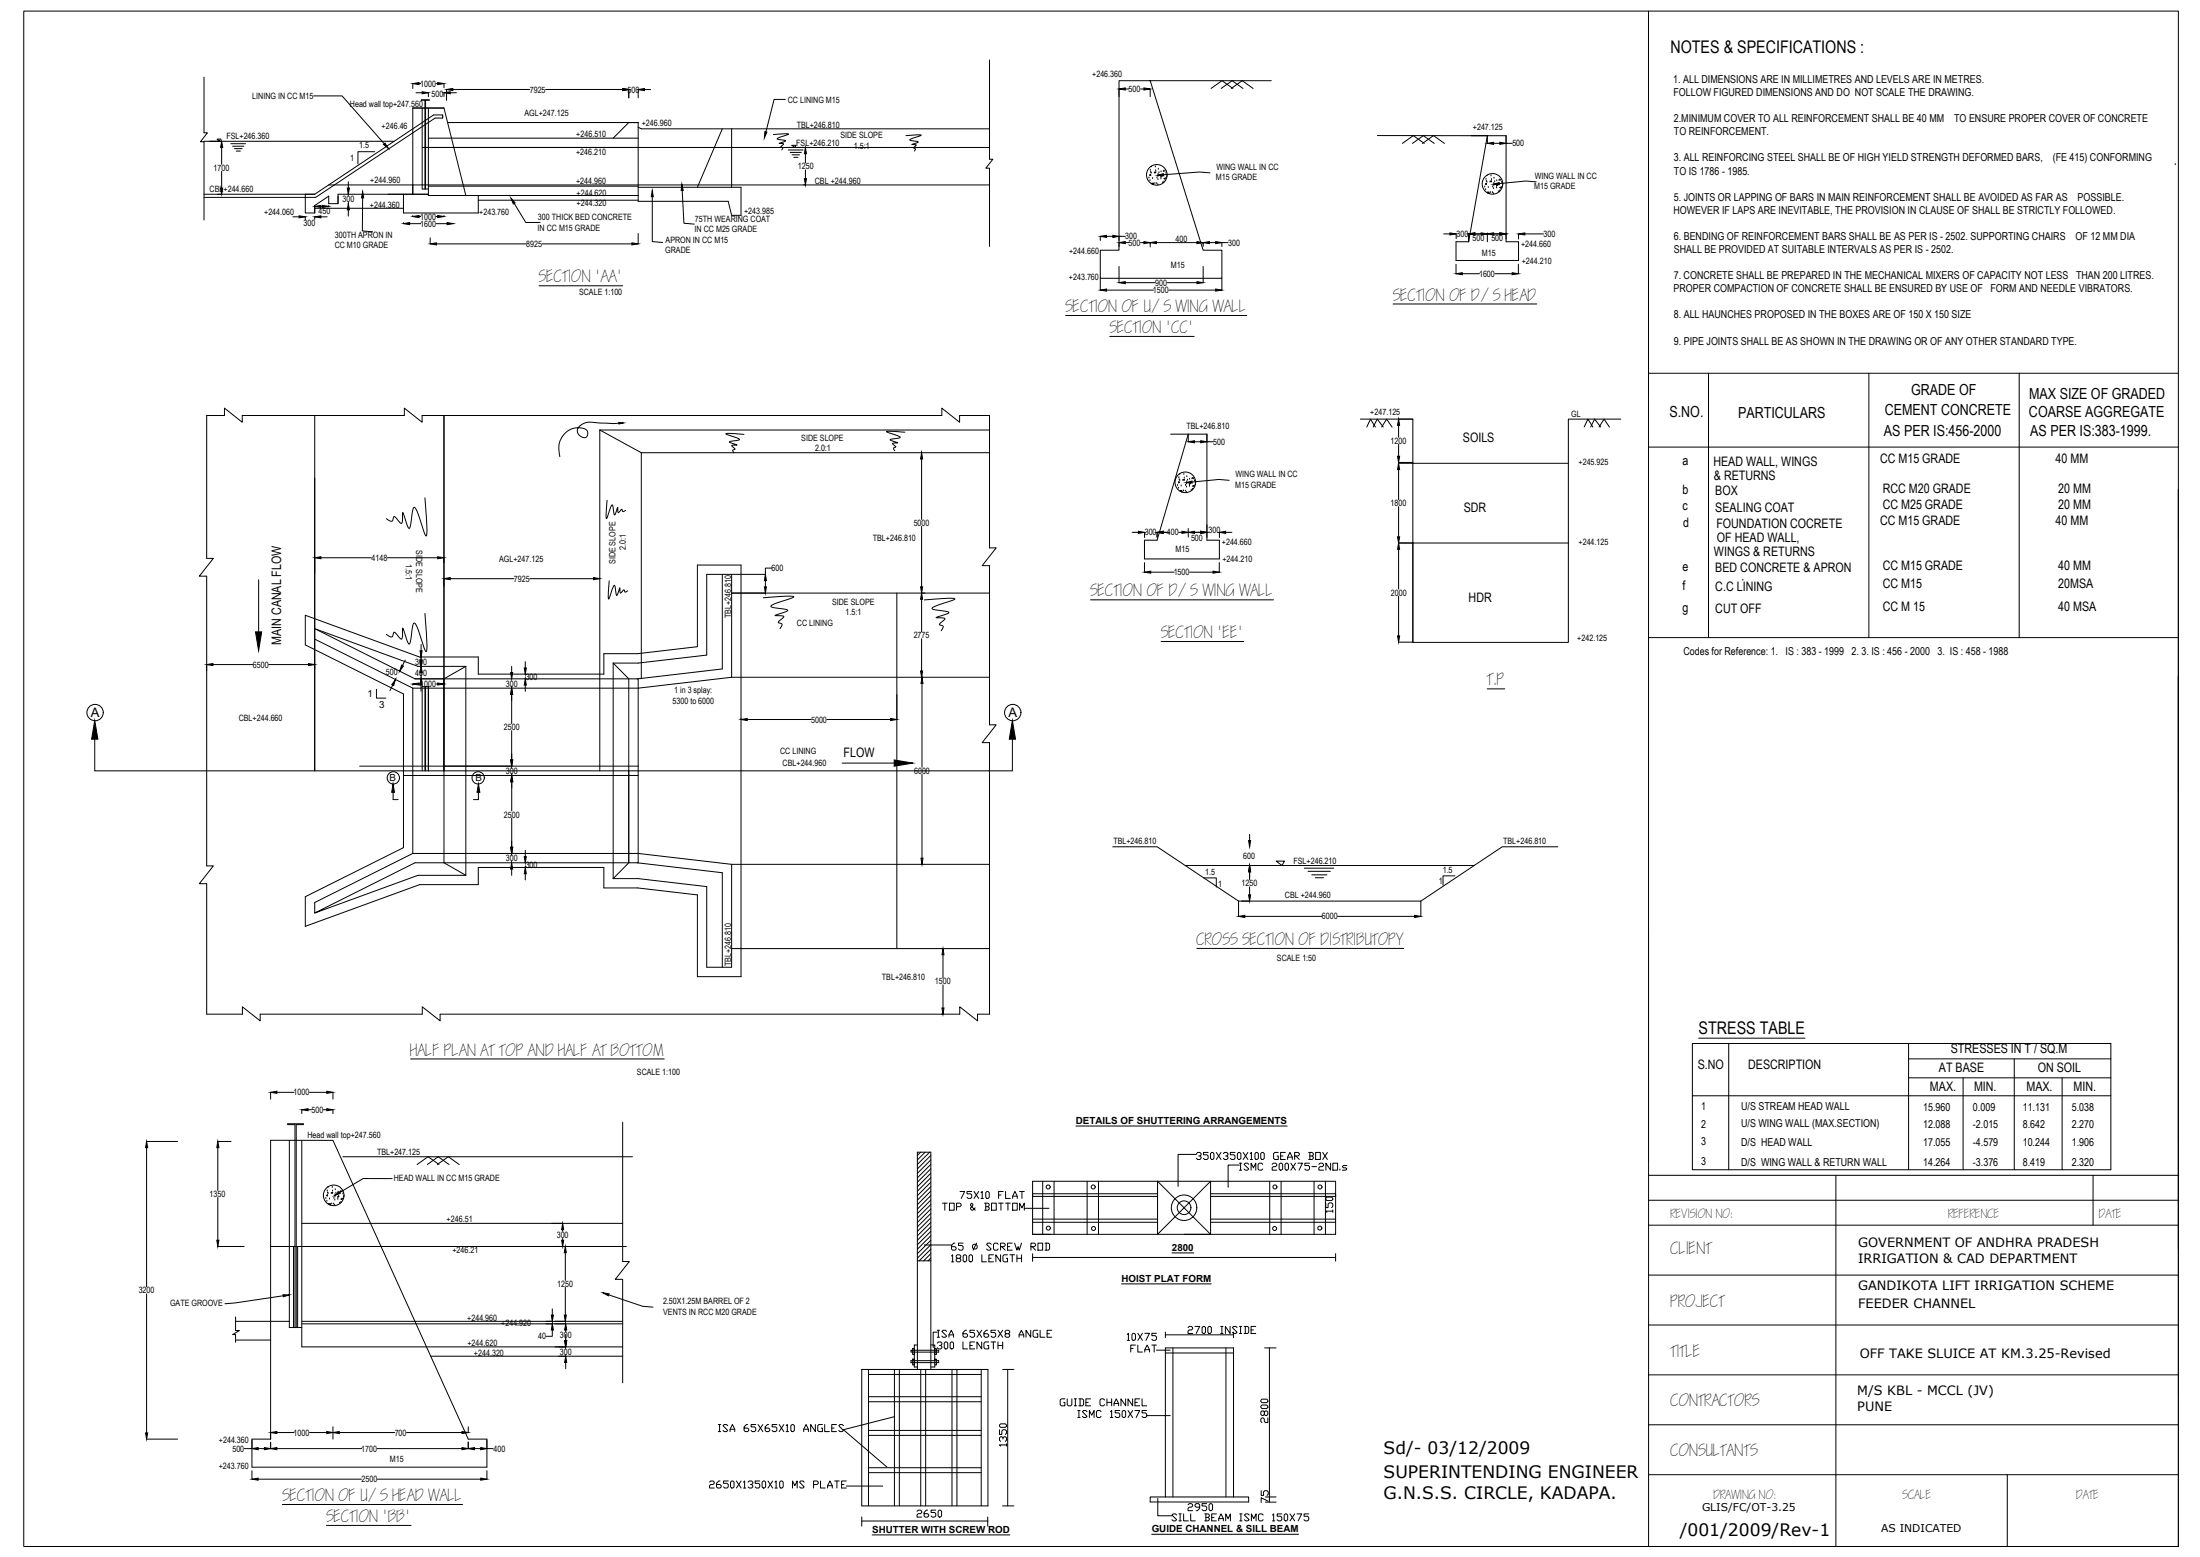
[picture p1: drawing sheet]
<svg xmlns="http://www.w3.org/2000/svg" width="1189mm" height="841mm" viewBox="0 0 1189 841" stroke-linecap="round" stroke-linejoin="round" font-family="sans-serif">
<!-- layer: main canal -->
<g fill="none" stroke="#000" stroke-width=".54">
<path d="M891 6v829M535 32v54h2l-4 5h2v42M110 42v30h2l-4 5h2v42M223 58h17M241 48v6M245 48h41M295 48h41M340 48v5M345 48v5M348 48h4M110 76h103M117 75h2l-1 1z"/>
<path d="M120 80v9M125 78h8M126 79h6M228 80h307M231 75h114M234 62l-64 43h-60M242 66h103M345 69l2 1h188M428 79h2v1zM120 93v9M127 80h4M128 82h2"/>
<path d="M178 100h357M202 82h-9v7M426 81h8M427 82h6M428 84h4M429 85h2M435 83v5M435 92v5M1175 89h.1M110 107h55M223 117h.1M226 117h1"/>
<path d="M236 117h1M240 117h.1M345 101h55M345 109h49M395 116h5M218 121h.1M221 121h6M232 128v4M236 121h6M236 132h48M245 121h.1M293 132h48"/>
<path d="M345 126v6M291 154h45M891 202h286M923 202v142M1010 202v142M1091 202v142M112 224h9v-4l10 8v-4h87v-4l10 8v-4h281v-4l10 8v-4h16v72h3l-7 10h4v86h3l-7 9h4v147h-7v3l-9-7v4h-281v3l-10-7v4h-87v3l-10-7v4h-19v-71h-4l7-9h-3v-157h-4l7-9h-3zM756 226h7M756 230v6M756 240v6M498 245h.1M498 248v33"/>
<path d="M756 250h7M756 254v16M891 241h286M230 269v8a30 30 0 0 1 0 12l-1-1-4-12a1.1 1.1 0 0 0 0-2 1.1 1.1 0 0 0-2 0l-2 11-1-1-2-7-1 6-4-4v1a1.4 1.4 0 0 1-1 1 1.4 1.4 0 0 1-1 1l-2-2M756 274v16M1177 264v571M498 284v33M756 297v21M756 293h7M140 313v28M170 301v9M173 301h28"/>
<path d="M209 301h28M240 301v3M240 313v4M243 313h35M286 313h35M324 313h.1M414 314v3M417 307h-3v3h-32M942 313h.1M230 331v8a30 30 0 0 1 0 13l-1-2-4-12a1.1 1.1 0 0 0 0-1 1.1 1.1 0 0 0-2 0l-2 11-1-2-2-7-1 6-4-3a1.4 1.4 0 0 1-1 2 1.4 1.4 0 0 1-1 0l-2-1M395 320h19M498 320h.1"/>
<path d="M498 324v17M498 320h2M756 322v21M115 359h22M145 359h22M170 359v2M498 345v17M756 347h7M891 344h286M485 375v14M498 366h.1M498 369v45"/>
<path d="M51 399v17h496v-17M400 389h.1M404 389h34M447 389h34M455 412h28M498 418v46M498 467h.1M509 512h1M510 516v12M377 528h23M510 532v12M222 572h137"/>
<circle cx="51" cy="385" r="4"/>
<circle cx="547" cy="385" r="4"/>
</g>
<!-- layer: head wall -->
<g fill="none" stroke="#000" stroke-width=".54">
<path d="M13 6h1164v829h-1164zM170 52h15l23 26M223 45v3M225 50h3M226 45h1M228 58v44h3M231 50v2M231 58v48h114M236 45h1M240 45v2M240 50v2M243 50h4"/>
<path d="M234 62h5v2h-4l-64 43h-6M239 62v2M340 66l-9 9M345 66h-5h5v43M390 70l-13 31M395 70v31M188 98v4M158 117h4M165 117v2M170 105h-5v10h5v-4M170 111v4M170 117v1"/>
<path d="M170 113h48M173 117h4M173 111h1M178 111h.1M183 106v4h-5v-4l-8 5M188 105h.1M188 110h.1M188 113v4M218 105v10h40v-9M223 105v-47h17l12 48M230 102v-48h-2h4h-2v48M231 101h114"/>
<path d="M231 105h-48v5M258 108h87M394 109l1 7M400 101v15M170 224v192M240 224v242l12 7M324 232h211M324 232v184M324 232l23 13M402 235l-10-1 8 3-6 2 4 1-3 1 2 2a.8 .8 0 0 0-1 0 .8 .8 0 0 0 0 1l1 1M489 233h-10l7 3-5 1 4 2-3 1 2 2a.8 .8 0 0 0-1 0 .8 .8 0 0 0 0 1h1M633 235h9"/>
<path d="M347 245h188M347 245v121M328 270v10l3-7 1 5 2-4v3l2-2a.8 .8 0 0 0 0 1 .8 .8 0 0 0 1 0h1M329 314v10l3-8 1 6 2-5v3l2-1a.8 .8 0 0 0 1 1 .8 .8 0 0 0 1 0v-1M382 310v44l-37 4h-14M390 310v51l-46 6M395 310v56M170 340l56 20h26M395 320h140M412 323l11-1h6l-12 5 1 1 8 2-7 2 5 1-3 3 2 1-1 3M485 320v192M500 324h3a36 36 0 0 1 13-1l-12 5a1.1 1.1 0 0 0 0 1 1.1 1.1 0 0 0 1 0l8 2-7 3h5l-3 3 2 1-1 3"/>
<path d="M170 345l53 27M227 355h31v9h68v-11h19l32-4v-44h23v223M228 355l-63-23v16l53 27v83l-53 26v16l62-22h31v-9h68v11h19l32 3v45M252 360v113M252 360l-12 7M331 358l9 9v99l-9 9M331 358v117M223 372v89M224 367h121v99h-121l-54 27 56-20h26M395 366h140M395 366l-50 6h-122M218 419h127"/>
<path d="M240 414h105M223 461l-53 26v6M223 461h122l50 6M344 466l46 5v51M395 467h140M395 467v55h-13v-43l-37-4h-14M395 512h140"/>
</g>
<!-- layer: main canal -->
<g fill="#000" stroke="#000" stroke-width=".54">
<path d="M241 48h4v1zM336 48h4l-4 1zM345 48h3v1zM120 76v4h-1zM435 80l1 3h-1zM435 97h1l-1 3zM119 102h1v3zM223 117l3-1v2zM237 116l3 1-3 1zM218 121l3-1v1zM232 132l4-1v1zM242 120l3 1h-3z"/>
<path d="M341 131l4 1h-4zM756 226v4h-1zM498 245l1 3h-2zM755 246h1v4zM756 250v4h-1zM755 290h1v3zM756 293v4h-1zM170 301h3v1zM237 301h3l-3 1zM240 313l3-1v1zM321 312l3 1h-3zM413 317h1v3z"/>
<path d="M414 310v4h-1zM497 317h2l-1 3zM498 320l1 4h-2zM112 359l3-1v2zM138 341h3l-1 10zM167 358l3 1-3 1zM755 343h1v4zM497 362h2l-1 4zM498 366l1 3h-1zM51 389l2 10h-3zM400 389l4-1v1zM481 388l4 1h-4z"/>
<path d="M547 389l2 10h-4zM483 410l10 2-10 2zM498 464h1l-1 3zM510 512v4h-1zM509 544h1v4z"/>
</g>
<!-- layer: head wall -->
<path d="M223 45h3v1zM228 50h3l-3 1zM237 45h3l-3 1zM240 50h3v1zM207 78l1-1 2 3zM162 117h3l-3 1zM170 117h3v1zM170 111h3v1zM174 111h4l-4 1zM188 110l1 3h-1zM188 102h1l-1 3z" fill="#000" stroke="#000" stroke-width=".54"/>
<!-- layer: walls -->
<g fill="#000" stroke="#000" stroke-width=".54">
<path d="M605 48l3-1v2zM618 47l4 1-4 1zM413 71h1l-1 3zM804 77h3v1zM810 77h4l-4 1zM625 95l4-1v1zM807 100l3-1v1zM196 104l1 3h-2zM276 107l2 3h-1zM352 103l1 3h-1zM368 100l1 3h-1zM595 128l3-1v1z"/>
<path d="M601 127l4 1h-4zM605 131l3-1v2zM618 130l4 1-4 1zM622 131l3-1v2zM647 130l3 1-3 1zM650 131l4-1v2zM657 130l3 1-3 1zM784 126h3l-3 1zM794 126h3v1zM800 126h4l-4 1zM804 126h3v1zM810 126h4l-4 1z"/>
<path d="M821 126h3v1zM595 157l3-1v1zM605 153l3-1v1zM647 152l3 1h-3zM657 156l3 1h-3zM787 148l3-1v1zM817 147l4 1h-4zM642 239l3-1v1zM649 238l3 1h-3zM641 261l3-1v1zM615 287l4 1h-4zM625 288l4-1v1z"/>
<path d="M639 287l3 1h-3zM642 288l3-1v1zM649 287l3 1h-3zM659 288l3-1v1zM618 309h4v1zM656 309h3l-3 1zM217 359l1 1-2 3zM227 357h1v3zM227 352h1v3zM214 367l-1 3h-1zM223 369h3v1zM228 367v3h-1z"/>
<path d="M228 360v3h-1zM237 369h3l-3 1zM276 363h1l-1 4zM276 372l1 3h-1zM283 361h1v3zM284 367v3h-1zM276 410h1l-1 4zM276 410h1v4zM212 423l1 5h-1zM259 423v5h-1zM277 419v3h-1zM276 458h1l-1 3z"/>
<path d="M276 458h1v3zM675 454h1l-1 3zM276 466l1 3h-1zM284 469v3h-1zM283 463h1v3zM675 468l1 3h-1zM669 495l4-1v2zM675 483h1l-1 4zM764 494l4 1-4 1zM146 590l4-1v2zM163 599h3v1zM177 599h3l-3 1z"/>
<path d="M177 589l3 1-3 1zM79 617l1 3h-1zM118 617v3h-1zM181 646l2-2 1 1zM117 670h1v3zM304 661l1 3h-1zM304 670h1l-1 3zM305 673l1 4h-1zM153 699h3l-3 1zM326 698l3 1v1zM298 710h1l-1 4zM298 715l1 3h-1z"/>
<path d="M305 710h1l-1 4zM306 715v3h-1zM305 724h1v4zM306 733v3h-1zM79 774h1l-1 3zM146 774l4-1v1zM177 773l3 1h-3zM180 774l3-1v1zM250 773l3 1h-3zM136 799l4-1v2zM136 782h4v1zM143 782h3l-3 1z"/>
<path d="M146 782h4v1zM250 782h3l-3 1zM253 782h3v1zM260 798l3 1-3 1zM260 782h3l-3 1z"/>
</g>
<g fill="none" stroke="#000" stroke-width=".54">
<path d="M424 54h-6l-4 17M605 44h17l28 91h10v15h-65v-15h10zM605 48v4M608 48h2M616 48h2M622 48v4M622 44h65M654 48l6-4 6 4M660 48l6-4 6 4M665 48l6-4 6 4M418 73l8-1-6 3 5 1-4 1 2 1-1 1 1 1-1 1M490 73h8l-6 3 4 1-3 1h2l-1 2h1l-1 2"/>
<path d="M744 73h60M758 77l6-4 6 4M763 77l6-4 6 4M769 77l6-4 6 4M795 73h19v58h7v10h-34v-10h7M804 73l-10 58M804 73v4M807 77h3M814 77h3M621 96h.1M621 98h.1M622 95h.1"/>
<path d="M622 92h.1M622 94v1h-1zM622 93h.1M622 99h.1M622 94h.1M622 90h.1M623 99v1M623 96h.1M623 99h.1M624 94h.1M624 93h1h-1zM624 99h.1"/>
<path d="M624 90h.1M625 92h.1M625 99h.1M625 96h.1M626 100h.1M626 97h.1M626 95h.1M626 94h.1M626 91h.1M626 93h.1M627 96h.1M627 97h.1"/>
<path d="M627 93h.1M628 95h-1zM628 99h.1M629 93h.1M629 98h.1M629 92h.1M629 96h1l-1 1zM630 93h.1M630 97h.1M630 94h.1M631 95h.1M654 93h-6l-19 1"/>
<path d="M803 100h.1M803 97h.1M803 99v1v-1zM803 98h.1M804 98h.1M804 95h-1M805 98h.1M805 98h1zM806 95h.1M806 97h.1M807 99h.1M807 96h.1"/>
<path d="M808 98h.1M809 98h.1M809 100h.1M810 97h.1M811 97h.1M812 99h.1M830 98h-5l-15 1M196 107v18h5M278 110l6 10h8M352 106v24l6 1M369 103l1 18h5M802 101h.1"/>
<path d="M803 102h.1M804 104h.1M804 104h1h-1M804 101h.1M806 104h.1M807 104h.1M807 101h.1M807 105h.1M807 102h.1M807 100h.1M809 101h.1M809 102h.1"/>
<path d="M810 104h.1M810 103h.1M810 101h1v1zM811 101h.1M812 100h.1M595 128v2M598 128h3M605 131v2M608 128h-3v2M608 131h2M616 131h2M622 131v2"/>
<path d="M625 131h22M650 131v2M654 131h3M664 131h-4v2M780 126h4M787 126v3M794 126v5M797 126h3M804 126h.1M804 126v5M807 126h3M814 126h.1"/>
<path d="M821 126v3M824 126h10M595 150v7M598 157h25M605 144v9M608 153h16M631 153h16M632 157h25M650 144v9M660 150v7M787 143v5M790 148h10"/>
<path d="M808 148h9M821 143v5M576 170h98M753 164h77M600 182h45M642 235h10v57h7v10h-41v-10h7zM642 235v4M645 239h4M652 239h4M637 258h.1M637 259h.1M638 260h.1"/>
<path d="M638 256h-1M639 260h.1M639 259h1zM640 256h.1M640 258h.1M641 257h.1M642 259h.1M643 259h.1M644 259h.1M644 258h.1M645 259h.1M646 260h.1"/>
<path d="M664 259h-5l-15 1M636 262h.1M637 264h.1M637 261h.1M637 260v1zM638 265h.1M638 266l1-1v1h-1M638 262h.1M638 266h.1M640 265h.1M641 265h.1M641 262h.1"/>
<path d="M641 266h.1M641 263h.1M641 261h.1M641 260h.1M643 262h.1M643 263h.1M643 261h.1M644 265h.1M644 264h.1M644 262h1v1zM645 263h.1M646 261h.1"/>
<path d="M612 288h3M619 288v2M625 288v2M629 288h3M637 288h2M642 285v5M645 288h4M659 288v2M662 288h4M618 304v5M622 309h13M643 309h13"/>
<path d="M659 304v5M170 340l54 27M589 324h99M219 357l-2 3M228 360h.1M228 355h.1M228 353v4M228 348v4M276 360v3M284 357v4M627 347h45M212 370l-1 3"/>
<path d="M214 367h.1M216 363h.1M223 369v1M226 369h1M228 367h.1M228 370v3M228 363v4M230 371v45M231 371h-3v45M236 369h1M240 368v1M276 372h.1"/>
<path d="M276 367h.1M276 375v16M284 367h.1M284 364h.1M284 370v3M804 372h9M276 395v15M194 414h82M231 416v-45v45M277 419h.1M277 414h.1M277 407v3"/>
<path d="M212 428v4h3M259 428v4h-3M277 422v16M276 454v4M277 442v16M284 459v4M601 457h24l44 30h99M675 457h.1M675 451v3M842 457h-30l-44 30M276 461h.1M276 466h.1"/>
<path d="M276 469v4M277 461h.1M284 466h.1M284 469h.1M284 472v3M640 468h157M650 474h7v5M675 471v4M675 479v4M690 465h4l-1 3zM705 469h16M707 471h12"/>
<path d="M709 473h8M711 474h4M786 473h-6v5M669 487v8M671 487h4M673 495h41M723 495h41M768 487v8M647 512h112M146 590v4M150 590h9M163 599v3"/>
<path d="M166 599h2M167 590h10M175 599h2M180 590v4M180 599v3M79 617h17M79 620v75M118 617h7M118 620v23M146 616h34l73 161h10v16h-127v-16h10zM156 616v101h7M163 616v112h173"/>
<path d="M336 606v75h4l-7 10h3v56M185 625h157M212 637h-16l-12 7M231 629l6-4 6 4M231 625l-6 4M231 625l6 4M236 629l6-4 6 4M118 647v23M176 647h.1M177 649h.1M177 646h.1M177 643h.1"/>
<path d="M177 645v1zM177 644h.1M177 645h.1M177 650h1v1M177 641h.1M178 651v-1l1 1h-1M178 648h.1M178 651h.1M179 645h.1M179 644h1v1zM179 650h.1M180 641h.1"/>
<path d="M180 643h.1M180 650h.1M180 647h.1M181 651h.1M181 648h.1M181 647h.1M181 645h.1M181 643h.1M183 647h.1M183 648h.1M183 644h.1M183 646h.1"/>
<path d="M184 650h.1M184 644h.1M184 648l1-1v1zM185 644h.1M185 648h.1M185 645h.1M186 647h.1M118 673h14M146 673h192M159 673v44M161 673v44M163 661h173"/>
<path d="M304 664v1M304 669v1M305 677v15M79 699v75M153 700l-31 4M305 695v15M329 699l18 7h6M127 711v8h2l-3 2h1v4M127 714h29M159 717v-110h-3h8h-4v110M163 715h173M163 714h173"/>
<path d="M298 718v4h-3M298 707v3M306 718v1M127 724h19M233 733h103M306 721v3M306 736v3M79 777h17M146 779v3M150 774h9M167 774h10M180 771v6"/>
<path d="M183 774h30M220 774h30M253 771v3M253 779v3M132 782h4M136 794v5M140 782h3M140 799h55M150 782h45M204 782h46M204 799h56M256 782h4"/>
<path d="M263 794v5M263 782h4M153 813h97M176 824h46"/>
<circle cx="625" cy="94" r="6"/>
<circle cx="807" cy="99" r="6"/>
<circle cx="641" cy="261" r="6"/>
<circle cx="213" cy="420" r="3"/>
<circle cx="258" cy="420" r="3"/>
<circle cx="180" cy="646" r="6"/>
</g>
<!-- layer: 0 -->
<g fill="none" stroke="#000" stroke-width=".54">
<path d="M735 226h28v121h85v-121h28M739 231l2-5 2 5M742 231l2-5 3 5M747 231l2-5 3 5M856 231l2-5 3 5M860 231l2-5 3 5M864 231l3-5 3 5M763 250h85M763 293v54M763 293h.1M763 293h85M764 293h-1"/>
<path d="M203 372v5h6M915 564h226v68h-226zM918 561h57M934 564v68M1031 572h110M1031 564v68M1088 572v60M915 592h226M1031 582h110M1061 582v50M1114 582v50M581 608h115"/>
<path d="M498 622l-2 2M500 622l-4 5M502 622l-6 7M503 624l-7 7M503 627l-7 7M503 629l-7 7M503 631l-7 8M503 634l-7 7M503 636l-7 7M503 639l-7 7M558 638h164v29h-164zM563 638v29"/>
<path d="M570 638v29M587 638v29M594 638v29M626 638v29l28-29v29zM647 624h-10v17M670 629h-6v12M686 638v29M692 638v29M710 638v29M716 638v29M891 635h286M992 635v200"/>
<path d="M1131 635v27M503 641l-7 7M503 643l-7 8M503 646l-7 7M503 648l-7 8M503 651l-7 7M503 653l-7 7M503 655l-7 8M503 658l-7 7M509 650h3M511 650v4M513 650h3v4h-3z"/>
<path d="M517 652h2v-1v-1h-2v4M519 644h2l-2 3M525 644h-2v1h1h1v2h-1h-1M526 644l3 3M527 652l-1 2-2-1 2-2-1-1-1 1 3 3M529 644l-3 3M530 644h1v3M530 647h1M532 650h2l1 1-1 1M533 644h2v3h-1h-1zM533 652h1l1 1-1 1h-2M533 650v4"/>
<path d="M536 650h2v4h-2zM540 645h1M540 650h2M541 650v4M542 644h-2v3M543 644v3h3M543 650h3M545 650v4M547 647l1-3 2 3M547 650h3v4h-3zM547 646h3M551 654v-4l1 2 2-2v4"/>
<path d="M551 644h3M552 644v3M554 653h13M558 659h68M558 646h68M558 645h68M654 659h68M654 646h68M654 645h68M891 648h286M499 672h15M503 660l-7 8"/>
<path d="M503 663l-7 7M503 665l-7 7M503 667l-7 8M503 670l-7 7M503 672l-7 8M503 675l-6 6M503 677l-4 4M503 680l-1 1M514 678h1v4M516 671l-2 2v2h1h1h1l-1-2h-2M517 680v-1v-1h2v1v1h-2v1v1h2v-1v-1M520 671h-2v2h2v2h-2"/>
<path d="M520 678h1h1v3v1l-2-1zM524 678h2v3l-1 1-1-1zM526 673l1-1 1 1v1l-2 1v-1zM528 671l-2 4M531 678v4h2M534 680h2M536 672l-1-1-2 1 3 3h-1h-2M537 678h-3v4h3M539 672v-1h-1l-1 1v3h1h1M541 673h2v-1v-1h-2v4M541 678v4l-3-4v4M541 673l2 2"/>
<path d="M544 678h-1h-1v3l1 1h1v-2M544 673h2M546 678h2M547 671h-3v4h3M547 678v4M548 671l2 4v-2l1 2 1-4M550 680h2M550 678v4M552 678v4M557 673h2l1-1-1-1h-2v4M558 673l2 2M558 677v4"/>
<path d="M558 679h164M558 660h68M561 671h2v4h-2zM565 671h2v1v3h-2M565 671v4M633 677h12M654 660h68M722 677v4M891 662h286M496 681h7M514 682h1M606 693h49"/>
<path d="M891 689h286M506 720h-2v8M506 719h2M507 719v3M512 719h-1h-2l3 3h-1h-1h-1M522 719l-2 1v2h1h1h1l-1-2h-2M527 719h-3v1h2h1v2h-1h-1h-1M528 719l2 3M530 719l-2 3M534 719l-2 1v2h2v-1v-1h-2M538 719h-2v1h1h1v2h-1h-1M539 719l3 3"/>
<path d="M542 719l-3 3M557 719v3l-3-3v3M561 719h-2h-1v3h1h2v-2h-1M562 719v3h3M568 719h-2v3h2M630 720v3M891 716h286M466 740h68v73h-68zM469 740v73M483 740v73M486 740v73M492 729h15v1h-15z"/>
<path d="M492 735h15v1h-15zM493 734h1v3h-1zM493 728h1v4h-1zM496 727h-2v11h2M496 740v-118h7v118M498 740v73M500 740v73M503 727h2v7M505 734h1v3h-1zM505 728h1v4h-1zM505 737v1h-2M506 725h1h1h1v1l-1 1"/>
<path d="M506 722h2M508 727h1l-1 2h-1l-1-1M510 725h1h1v3v1l-2-1zM513 722v-1l1-2 1 3M513 721h2M513 725h1h1v3v1l-2-1zM514 740v73M517 740v73M520 725v4h3M524 727h1M527 725h-3v4h3M530 740v73"/>
<path d="M530 725v4l-2-4v4M534 725h-2v3v1h2v-2M536 725h2M537 725v4M539 727h3M539 725v4M542 740h6M542 725v4M544 720h-1l1-1h2l-1 1h-1l-1 1 1 1h1h1l-1-2M545 740v73M551 722v-1l1-2 1 2v1M551 721h2"/>
<path d="M566 720h1M609 721l1-1v4M609 724h1M611 728h1M612 721v-1l2 1v2l-1 1-1-1zM614 727h-3v3M615 727v3h2M615 720l2 4M617 720l-2 4M619 720h2l-2 4M619 730v-1l1-2 1 2v1M619 729h2"/>
<path d="M622 727h3M624 727v3M625 720h-3v1h2l1 1v1l-1 1-2-1M625 729h7M630 731h37M630 721h37M634 728v81M662 728v81M683 728h7M686 728v83M469 754h61M469 757h61"/>
<path d="M469 742h61M575 756h-1h-1v3h1h1v-2M577 756v3h2v-3M580 756h2M580 759h2M581 756v3M583 756h2h1v3h-1h-2M584 756v3M587 757h1M589 756h-2v3h2M597 756h-1h-1h-1v3h1h1h1M598 757h3"/>
<path d="M598 756v3M601 756v3M602 759l1-3 1 2v1M602 758h2M608 756v3l-2-3v3M612 756v3l-2-3v3M613 757h2M616 756h-3v3h3M617 756v3h3M891 743h286M469 775h61M469 773h61"/>
<path d="M483 765l-27 7 23 20M582 762h2M582 766h2M583 762v4M587 763v-1l-2 1 2 2v1l-2-1M589 766v-4l1 2 1-2v4M595 763l-1-1h-1v1v2v1l2-1M600 763l1-1v4M600 766h1M605 762h-2v1h1l1 1v1l-1 1-1-1M606 763l1-1 1 1v2v1l-2-1zM610 762l2 4"/>
<path d="M612 762l-2 4M613 762h3l-2 4M620 762h-3v1h2l1 1v1l-1 1-2-1M620 765h12M891 770h286M469 793h61M469 795h61M891 797h286M1085 797v38M457 803h20M466 819v5M534 819v5"/>
<path d="M542 813h6M626 809v10h7M630 809h-8v2h53v-2h-8M630 809v-81h37v81M630 809h37M684 811h6M684 809h6M466 822h68M471 829h75M622 829h80"/>
<circle cx="566" cy="641" r="1.1"/>
<circle cx="591" cy="641" r="1.1"/>
<circle cx="640" cy="652" r="7"/>
<circle cx="640" cy="652" r="4"/>
<circle cx="689" cy="641" r="1.1"/>
<circle cx="713" cy="641" r="1.1"/>
<circle cx="566" cy="663" r="1.1"/>
<circle cx="591" cy="664" r="1.1"/>
<circle cx="689" cy="664" r="1.1"/>
<circle cx="713" cy="663" r="1.1"/>
</g>
<!-- layer: GL -->
<path d="M334 228h3l-3 1z" fill="#000" stroke="#000" stroke-width=".54"/>
<path d="M334 229h-9a13 13 0 0 0-11 1 3 3 0 0 0-1 4 3 3 0 0 0 4 2 3 3 0 0 0 0-3 3 3 0 0 0-3-2 11 11 0 0 0-11 16" fill="none" stroke="#000" stroke-width=".54"/>
<g font-size="9.4">
<text x="903" y="29">NOTES &amp; SPECIFICATIONS :</text>
<text x="918" y="559">STRESS TABLE</text>
</g>
<g font-size="9.3">
<text x="748" y="785">Sd/- 03/12/2009</text>
<text x="748" y="798">SUPERINTENDING ENGINEER</text>
<text x="748" y="810">G.N.S.S. CIRCLE, KADAPA.</text>
<text x="908" y="830">/001/2009/Rev-1</text>
</g>
<g font-size="8.4">
<text x="291" y="153">SECTION 'AA'</text>
<text x="753" y="162">SECTION OF D/S HEAD</text>
<text x="576" y="169">SECTION OF U/S WING WALL</text>
<text x="600" y="180">SECTION 'CC'</text>
<text x="589" y="322">SECTION OF D/S WING WALL</text>
<text x="627" y="345">SECTION 'EE'</text>
<text x="804" y="370">T.P</text>
<text x="647" y="510">CROSS SECTION OF DISTRIBUTOPY</text>
<text x="222" y="570">HALF PLAN AT TOP AND HALF AT BOTTOM</text>
<text x="903" y="678">CLIENT</text>
<text x="903" y="706">PROJECT</text>
<text x="903" y="733">TITLE</text>
<text x="903" y="760">CONTRACTORS</text>
<text x="903" y="787">CONSULTANTS</text>
<text x="153" y="811">SECTION OF U/S HEAD WALL</text>
<text x="176" y="822">SECTION 'BB'</text>
</g>
<g font-size="8.2">
<text x="1033" y="213">GRADE OF</text>
<text x="1097" y="215">MAX SIZE OF GRADED</text>
<text x="902" y="225">S.NO.</text>
<text x="939" y="226">PARTICULARS</text>
<text x="1019" y="224">CEMENT CONCRETE</text>
<text x="1096" y="225">COARSE AGGREGATE</text>
<text x="1018" y="235">AS PER IS:456-2000</text>
<text x="1097" y="235">AS PER IS:383-1999.</text>
</g>
<g font-size="7.5">
<text x="646" y="628">350X350X100 GEAR BOX</text>
<text x="669" y="633">ISMC 200X75-2NO.s</text>
<text x="721" y="656" transform="rotate(-90 721 656)">150</text>
<text x="641" y="721">2700 INSIDE</text>
<text x="687" y="770" transform="rotate(-90 687 770)">2800</text>
<text x="545" y="782" transform="rotate(-90 545 782)">1350</text>
<text x="382" y="805">2650X1350X10 MS PLATE</text>
<text x="687" y="813" transform="rotate(-90 687 813)">75</text>
<text x="641" y="817">2950</text>
<text x="633" y="823">SILL BEAM ISMC 150X75</text>
</g>
<g font-size="7.1">
<text x="791" y="239">SOILS</text>
<text x="909" y="251">a</text>
<text x="926" y="252">HEAD WALL, WINGS</text>
<text x="1016" y="250">CC M15 GRADE</text>
<text x="1111" y="250">40 MM</text>
<text x="926" y="259">&amp; RETURNS</text>
<text x="909" y="267">b</text>
<text x="927" y="267">BOX</text>
<text x="1017" y="266">RCC M20 GRADE</text>
<text x="1112" y="266">20 MM</text>
<text x="909" y="276">c</text>
<text x="1017" y="275">CC M25 GRADE</text>
<text x="1112" y="275">20 MM</text>
<text x="791" y="277">SDR</text>
<text x="927" y="276">SEALING COAT</text>
<text x="910" y="285">d</text>
<text x="927" y="285">FOUNDATION COCRETE</text>
<text x="1016" y="284">CC M15 GRADE</text>
<text x="1111" y="284">40 MM</text>
<text x="928" y="293">OF HEAD WALL,</text>
<text x="926" y="300">WINGS &amp; RETURNS</text>
<text x="909" y="309">e</text>
<text x="927" y="309">BED CONCRETE &amp; APRON</text>
<text x="1017" y="308">CC M15 GRADE</text>
<text x="1112" y="308">40 MM</text>
<text x="1017" y="318">CC M15</text>
<text x="1112" y="318">20MSA</text>
<text x="909" y="319">f</text>
<text x="927" y="319">C.C LINING</text>
<text x="794" y="325">HDR</text>
<text x="1017" y="330">CC M 15</text>
<text x="1112" y="330">40 MSA</text>
<text x="909" y="331">g</text>
<text x="927" y="331">CUT OFF</text>
<text x="152" y="348" transform="rotate(-90 152 348)">MAIN CANAL FLOW</text>
<text x="49" y="387">A</text>
<text x="545" y="387">A</text>
<text x="456" y="409">FLOW</text>
<text x="1054" y="569">STRESSES IN T / SQ.M</text>
<text x="917" y="577">S.NO</text>
<text x="945" y="577">DESCRIPTION</text>
<text x="1048" y="579">AT BASE</text>
<text x="1101" y="579">ON SOIL</text>
<text x="1043" y="589">MAX.</text>
<text x="1067" y="589">MIN.</text>
<text x="1095" y="589">MAX.</text>
<text x="1120" y="589">MIN.</text>
<text x="387" y="774">ISA 65X65X10 ANGLES</text>
<text x="495" y="821">2650</text>
</g>
<g font-size="7">
<text x="1004" y="674">GOVERNMENT OF ANDHRA PRADESH</text>
<text x="1004" y="682">IRRIGATION &amp; CAD DEPARTMENT</text>
<text x="1004" y="697">GANDIKOTA LIFT IRRIGATION SCHEME</text>
<text x="1004" y="706">FEEDER CHANNEL</text>
<text x="1005" y="733">OFF TAKE SLUICE AT KM.3.25-Revised</text>
<text x="1004" y="753">M/S KBL - MCCL (JV)</text>
<text x="1004" y="762">PUNE</text>
</g>
<g font-size="6.3">
<text x="903" y="658">REVISION NO:</text>
<text x="1053" y="658">REFERENCE</text>
<text x="1134" y="658">DATE</text>
<text x="926" y="809">DRAWING NO:</text>
<text x="1028" y="809">SCALE</text>
<text x="1122" y="809">DATE</text>
</g>
<g font-size="5.9">
<text x="904" y="45">1. ALL DIMENSIONS ARE IN MILLIMETRES AND LEVELS ARE IN METRES.</text>
<text x="904" y="52">FOLLOW FIGURED DIMENSIONS AND DO NOT SCALE THE DRAWING.</text>
<text x="905" y="66">2.MINIMUM COVER TO ALL REINFORCEMENT SHALL BE 40 MM</text>
<text x="1056" y="66">TO ENSURE PROPER COVER OF CONCRETE</text>
<text x="905" y="73">TO REINFORCEMENT.</text>
<text x="905" y="87">3. ALL REINFORCING STEEL SHALL BE OF HIGH YIELD STRENGTH DEFORMED BARS,</text>
<text x="1109" y="87">(FE 415) CONFORMING</text>
<text x="905" y="94">TO IS 1786 - 1985.</text>
<text x="905" y="108">5. JOINTS OR LAPPING OF BARS IN MAIN REINFORCEMENT SHALL BE AVOIDED AS FAR AS</text>
<text x="1123" y="108">POSSIBLE.</text>
<text x="904" y="116">HOWEVER IF LAPS ARE INEVITABLE, THE PROVISION IN CLAUSE OF SHALL BE STRICTLY FOLLOWED.</text>
<text x="905" y="130">6. BENDING OF REINFORCEMENT BARS SHALL BE AS PER IS - 2502. SUPPORTING CHAIRS</text>
<text x="1122" y="130">OF 12 MM DIA</text>
<text x="904" y="137">SHALL BE PROVIDED AT SUITABLE INTERVALS AS PER IS - 2502.</text>
<text x="904" y="151">7. CONCRETE SHALL BE PREPARED IN THE MECHANICAL MIXERS OF CAPACITY NOT LESS THAN 200 LITRES.</text>
<text x="904" y="158">PROPER COMPACTION OF CONCRETE SHALL BE ENSURED BY USE OF FORM AND NEEDLE VIBRATORS.</text>
<text x="905" y="172">8. ALL HAUNCHES PROPOSED IN THE BOXES ARE OF 150 X 150 SIZE</text>
<text x="905" y="186">9. PIPE JOINTS SHALL BE AS SHOWN IN THE DRAWING OR OF ANY OTHER STANDARD TYPE.</text>
<text x="910" y="354">Codes for Reference: 1. IS : 383 - 1999 2. 3. IS : 456 - 2000 3. IS : 458 - 1988</text>
<text x="919" y="599">1</text>
<text x="941" y="599">U/S STREAM HEAD WALL</text>
<text x="1039" y="600">15.960</text>
<text x="1066" y="600">0.009</text>
<text x="1093" y="600">11.131</text>
<text x="1120" y="600">5.038</text>
<text x="919" y="609">2</text>
<text x="941" y="608">U/S WING WALL (MAX.SECTION)</text>
<text x="1039" y="609">12.088</text>
<text x="1066" y="609">-2.015</text>
<text x="1093" y="609">8.642</text>
<text x="1120" y="609">2.270</text>
<text x="919" y="618">3</text>
<text x="941" y="619">D/S HEAD WALL</text>
<text x="1039" y="619">17.055</text>
<text x="1066" y="619">-4.579</text>
<text x="1093" y="619">10.244</text>
<text x="1120" y="619">1.906</text>
<text x="919" y="629">3</text>
<text x="941" y="630">D/S WING WALL &amp; RETURN WALL</text>
<text x="1039" y="630">14.264</text>
<text x="1066" y="630">-3.376</text>
<text x="1093" y="630">8.419</text>
<text x="1120" y="630">2.320</text>
</g>
<g font-size="5.8">
<text x="920" y="816">GLIS/FC/OT-3.25</text>
<text x="1017" y="828">AS INDICATED</text>
</g>
<g font-size="5.3">
<text x="199" y="377">1</text>
<text x="205" y="383">3</text>
<text x="210" y="422">B</text>
<text x="257" y="422">B</text>
<text x="581" y="607">DETAILS OF SHUTTERING ARRANGEMENTS</text>
<text x="633" y="676">2800</text>
<text x="606" y="692">HOIST PLAT FORM</text>
<text x="471" y="828">SHUTTER WITH SCREW ROD</text>
<text x="622" y="828">GUIDE CHANNEL &amp; SILL BEAM</text>
</g>
<g font-size="4.7">
<text x="590" y="41">+246.360</text>
<text x="227" y="47">1000</text>
<text x="136" y="53">LINING IN CC M15</text>
<text x="233" y="52">500</text>
<text x="286" y="50">7925</text>
<text x="339" y="50">500</text>
<text x="610" y="50">500</text>
<text x="189" y="58">Head wall top+247.560</text>
<text x="426" y="55">CC LINING M15</text>
<text x="283" y="63">AGL+247.125</text>
<text x="206" y="70">+246.46</text>
<text x="347" y="68">+246.960</text>
<text x="431" y="69">TBL+246.810</text>
<text x="796" y="70">+247.125</text>
<text x="122" y="75">FSL+246.360</text>
<text x="311" y="74">+246.510</text>
<text x="454" y="75">SIDE SLOPE</text>
<text x="194" y="80">1.5</text>
<text x="311" y="84">+246.210</text>
<text x="430" y="79">FSL+246.210</text>
<text x="461" y="80">1.5:1</text>
<text x="817" y="79">500</text>
<text x="189" y="87">1</text>
<text x="115" y="92">1700</text>
<text x="431" y="92">1250</text>
<text x="657" y="92">WING WALL IN CC</text>
<text x="200" y="99">+244.960</text>
<text x="311" y="99">+244.960</text>
<text x="440" y="99">CBL +244.960</text>
<text x="657" y="97">M15 GRADE</text>
<text x="829" y="97">WING WALL IN CC</text>
<text x="113" y="104">CBL+244.660</text>
<text x="312" y="106">+244.620</text>
<text x="829" y="102">M15 GRADE</text>
<text x="185" y="109">300</text>
<text x="200" y="113">+244.360</text>
<text x="312" y="112">+244.320</text>
<text x="143" y="116">+244.060</text>
<text x="172" y="115">450</text>
<text x="227" y="119">1000</text>
<text x="259" y="116">+243.760</text>
<text x="291" y="119">300 THICK BED CONCRETE</text>
<text x="376" y="120">75TH WEARING COAT</text>
<text x="402" y="116">+243.985</text>
<text x="164" y="122">300</text>
<text x="227" y="122">1600</text>
<text x="291" y="125">IN CC M15 GRADE</text>
<text x="375" y="125">IN CC M25 GRADE</text>
<text x="181" y="129">300TH APRON IN</text>
<text x="360" y="131">APRON IN CC M15</text>
<text x="608" y="129">300</text>
<text x="635" y="131">400</text>
<text x="787" y="128">300</text>
<text x="796" y="130">500</text>
<text x="806" y="130">500</text>
<text x="834" y="128">300</text>
<text x="181" y="134">CC M10 GRADE</text>
<text x="284" y="133">8925</text>
<text x="359" y="137">GRADE</text>
<text x="578" y="137">+244.660</text>
<text x="610" y="133">500</text>
<text x="664" y="133">300</text>
<text x="822" y="133">+244.660</text>
<text x="801" y="138">M15</text>
<text x="822" y="142">+244.210</text>
<text x="633" y="145">M15</text>
<text x="799" y="150">1600</text>
<text x="578" y="151">+243.760</text>
<text x="624" y="154">900</text>
<text x="313" y="160">SCALE 1:100</text>
<text x="623" y="158">1500</text>
<text x="741" y="224">+247.125</text>
<text x="849" y="225">GL</text>
<text x="641" y="232">TBL+246.810</text>
<text x="433" y="238">SIDE SLOPE</text>
<text x="751" y="240">1200</text>
<text x="440" y="244">2.0:1</text>
<text x="656" y="240">500</text>
<text x="853" y="251">+245.925</text>
<text x="668" y="258">WING WALL IN CC</text>
<text x="667" y="263">M15 GRADE</text>
<text x="751" y="273">1800</text>
<text x="494" y="284">5000</text>
<text x="653" y="288">300</text>
<text x="472" y="292">TBL+246.810</text>
<text x="619" y="289">300</text>
<text x="631" y="289">400</text>
<text x="644" y="292">500</text>
<text x="225" y="297" transform="rotate(90 225 297)">SIDE SLOPE</text>
<text x="338" y="297" transform="rotate(-90 338 297)">2.0:1</text>
<text x="635" y="298">M15</text>
<text x="660" y="294">+244.660</text>
<text x="853" y="295">+244.125</text>
<text x="201" y="303">4148</text>
<text x="219" y="305" transform="rotate(90 219 305)">1.5:1</text>
<text x="270" y="304">AGL+247.125</text>
<text x="333" y="305" transform="rotate(-90 333 305)">SIDE SLOPE</text>
<text x="661" y="304">+244.210</text>
<text x="417" y="309">600</text>
<text x="634" y="311">1500</text>
<text x="278" y="314">7925</text>
<text x="752" y="322">2000</text>
<text x="450" y="327">SIDE SLOPE</text>
<text x="395" y="334" transform="rotate(-90 395 334)">TBL+246.810</text>
<text x="457" y="332">1.5:1</text>
<text x="431" y="338">CC LINING</text>
<text x="494" y="345">2775</text>
<text x="852" y="346">+242.125</text>
<text x="224" y="359">300</text>
<text x="137" y="361">6500</text>
<text x="209" y="365">500</text>
<text x="224" y="365">400</text>
<text x="227" y="371">1000</text>
<text x="273" y="371">300</text>
<text x="284" y="367">300</text>
<text x="364" y="375">1 in 3 splay:</text>
<text x="363" y="380">5300 to 6000</text>
<text x="129" y="389">CBL+244.660</text>
<text x="272" y="394">2500</text>
<text x="438" y="390">5000</text>
<text x="422" y="407">CC LINING</text>
<text x="423" y="414">CBL+244.960</text>
<text x="273" y="418">300</text>
<text x="494" y="418">6000</text>
<text x="272" y="442">2500</text>
<text x="602" y="456">TBL+246.810</text>
<text x="812" y="456">TBL+246.810</text>
<text x="273" y="465">300</text>
<text x="672" y="464">600</text>
<text x="699" y="466">FSL+246.210</text>
<text x="284" y="469">300</text>
<text x="651" y="473">1.5</text>
<text x="780" y="472">1.5</text>
<text x="658" y="479">1</text>
<text x="671" y="479">1250</text>
<text x="777" y="477">1</text>
<text x="694" y="485">CBL +244.960</text>
<text x="714" y="497">6000</text>
<text x="395" y="522" transform="rotate(-90 395 522)">TBL+246.810</text>
<text x="690" y="519">SCALE 1:50</text>
<text x="477" y="529">TBL+246.810</text>
<text x="505" y="532">1500</text>
<text x="344" y="581">SCALE 1:100</text>
<text x="159" y="592">1000</text>
<text x="168" y="601">500</text>
<text x="166" y="615">Head wall top+247.560</text>
<text x="204" y="624">TBL+247.125</text>
<text x="213" y="638">HEAD WALL IN CC M15 GRADE</text>
<text x="113" y="647">1350</text>
<text x="241" y="660">+246.51</text>
<text x="301" y="669">300</text>
<text x="244" y="677">+246.21</text>
<text x="301" y="695">1250</text>
<text x="75" y="699">3200</text>
<text x="92" y="706">GATE GROOVE</text>
<text x="358" y="704">2.50X1.25M BARREL OF 2</text>
<text x="252" y="714">+244.960</text>
<text x="358" y="710">VENTS IN RCC M20 GRADE</text>
<text x="271" y="716">+244.920</text>
<text x="291" y="723">40</text>
<text x="302" y="723">300</text>
<text x="253" y="727">+244.620</text>
<text x="302" y="732">300</text>
<text x="256" y="732">+244.320</text>
<text x="118" y="780">+244.360</text>
<text x="159" y="775">1000</text>
<text x="213" y="775">700</text>
<text x="126" y="784">500</text>
<text x="195" y="784">1700</text>
<text x="267" y="784">400</text>
<text x="211" y="790">M15</text>
<text x="118" y="794">+243.760</text>
<text x="195" y="801">2500</text>
</g>
</svg>
